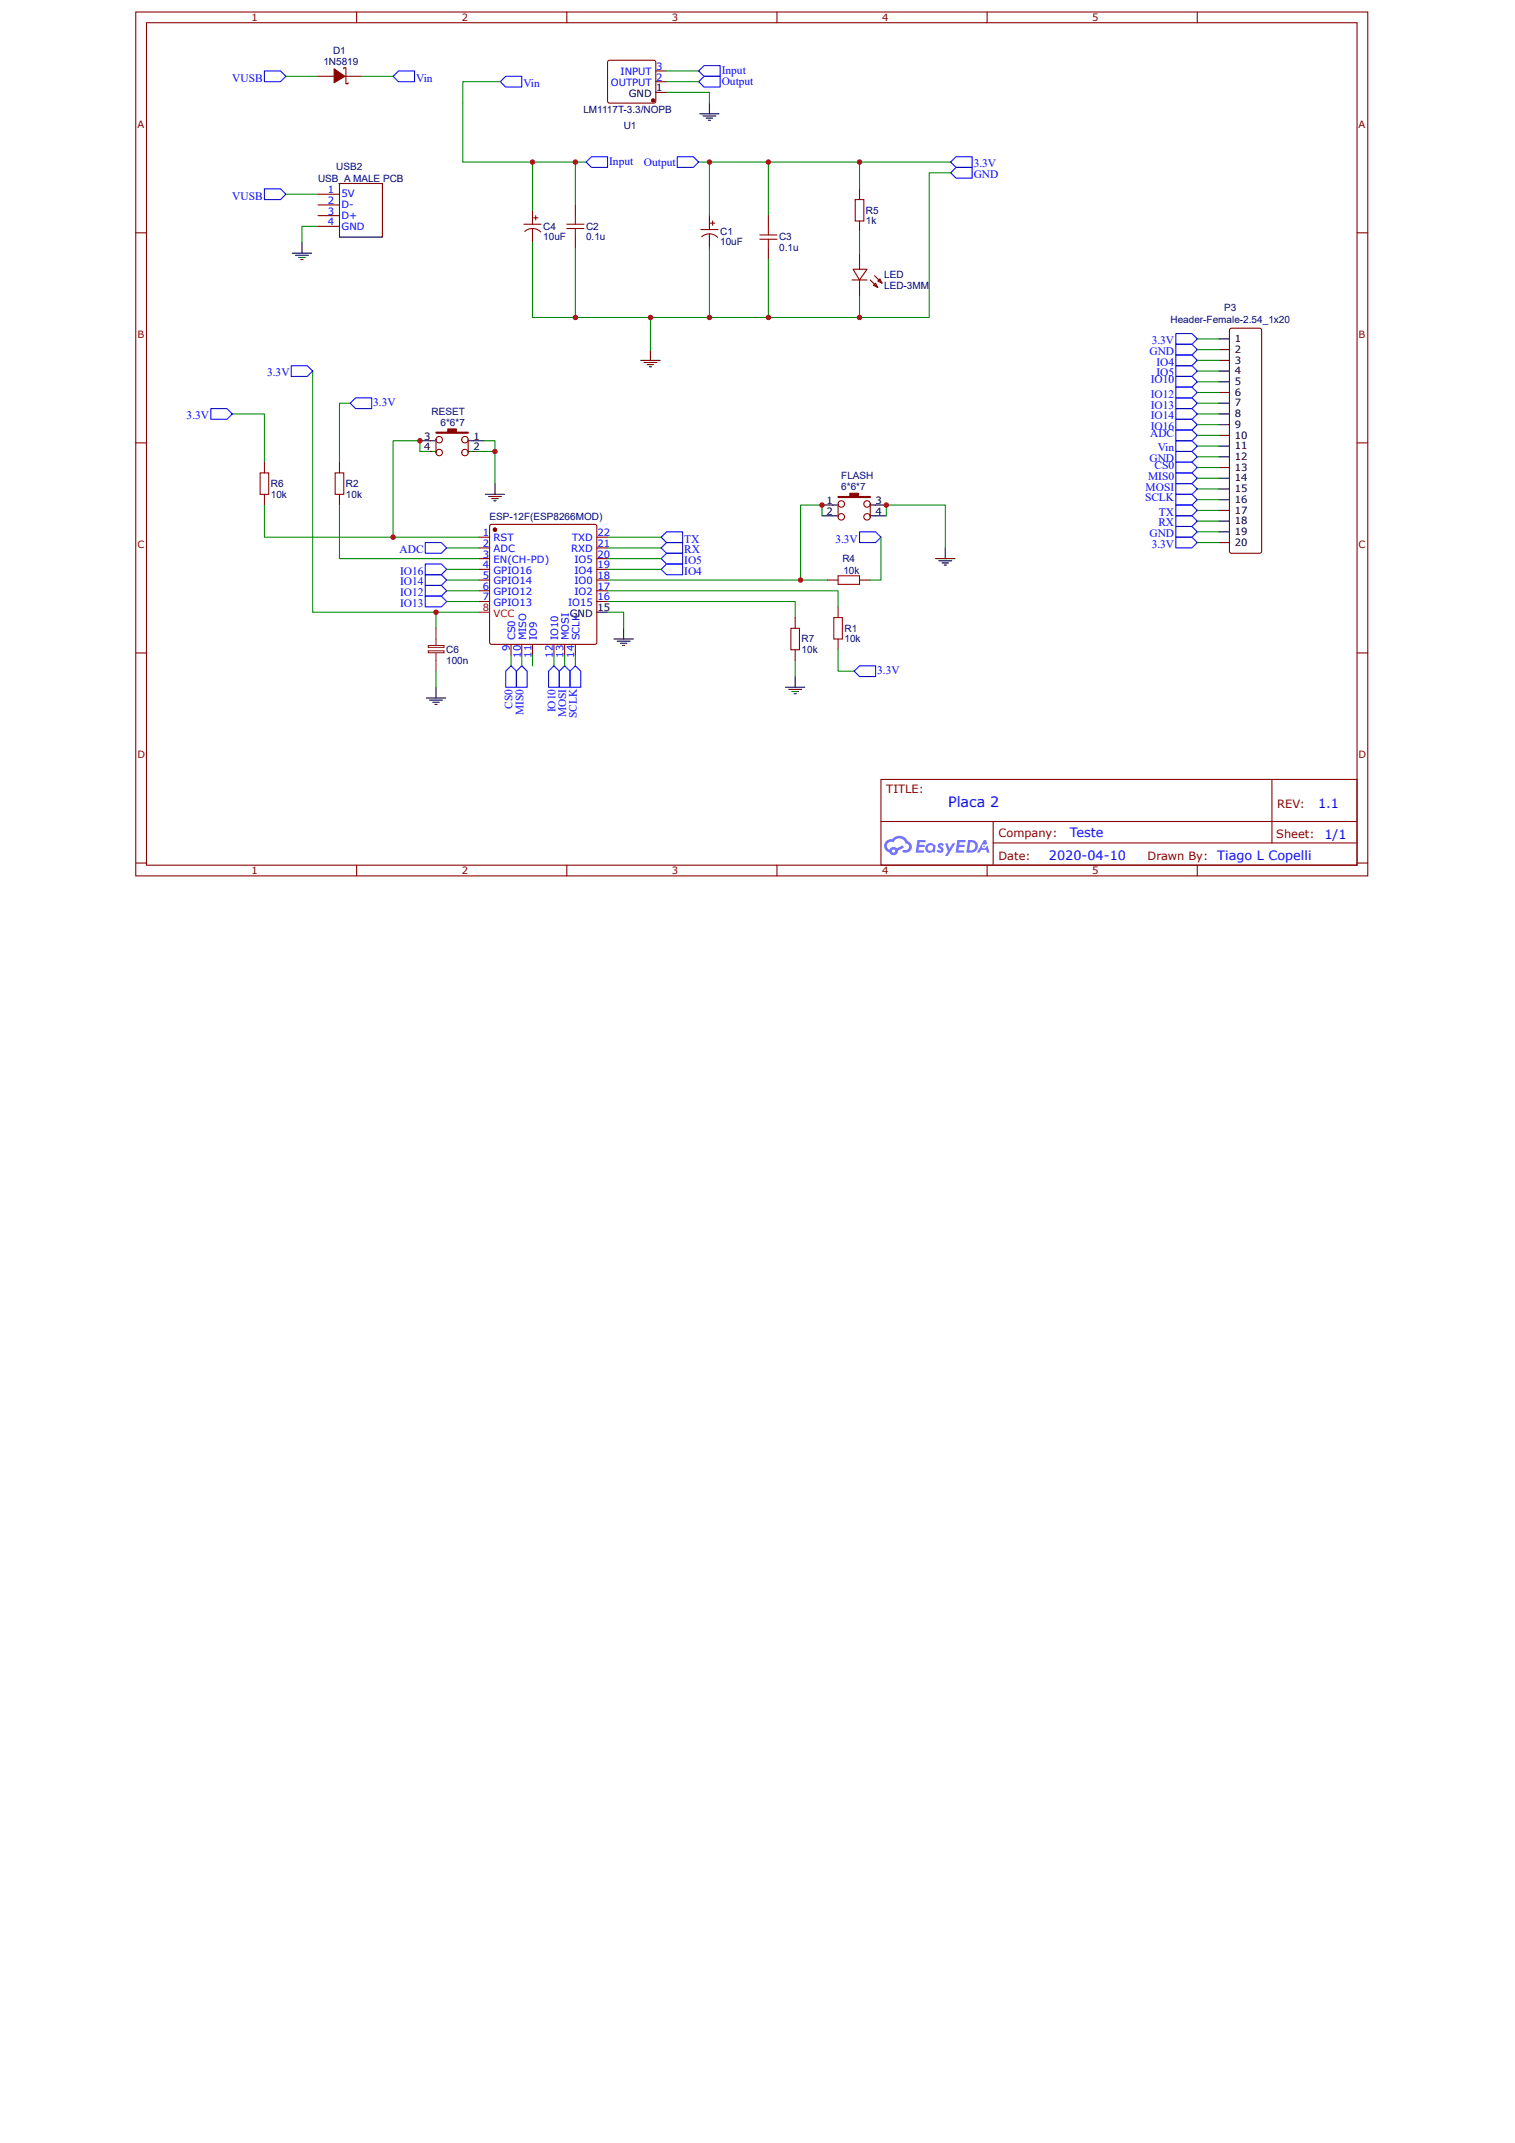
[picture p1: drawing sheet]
<svg xmlns="http://www.w3.org/2000/svg" width="210mm" height="297mm" viewBox="0 0 210 297" stroke-linecap="round" stroke-linejoin="round" font-family="sans-serif">
<g fill="none" stroke="#800" stroke-width=".15">
<path d="M18.8 1.7h170.7v119.7h-170.7zM20.3 3.2h167.7v116.7h-167.7zM49.4 1.7v1.5M78.5 1.7v1.5M107.6 1.7v1.5M136.8 1.7v1.5M165.9 1.7v1.5M18.8 32.3h1.5M188 32.3h1.5M18.8 61.4h1.5M188 61.4h1.5M18.8 90.5h1.5"/>
<path d="M188 90.5h1.5M18.8 119.6h1.5M49.4 119.9v1.5M78.5 119.9v1.5M107.6 119.9v1.5M122 108h66v11.9h-66zM122.1 113.9h65.9M136.8 119.9v1.5M137.6 116.8h50.4M137.6 113.9v5.9M165.9 119.9v1.5M176.2 108v8.8"/>
<path d="M188 119.6h1.5"/>
</g>
<g fill="#58f">
<path d="M130 116.9l.3-.1 .3 .1 .2 .2-.2 .2a.2 .2 0 0 0-.1-.2 .2 .2 0 0 0-.3 .1h.1a.61 .61 0 0 1 .3 .9l-.5 .1-.4-.2 .3-.3 .3 .2 .1-.1a.74 .74 0 0 1-.5-.7z"/>
<path d="M130.9 116.9h.4l.2 .7 .5-.7h.4l-1.1 1.7h-.4l.4-.6z"/>
<path d="M127.1 116.4l1.1 .1 .1 .1-.2 .1h-.7v.4h.6l.1 .1-.1 .2h-.7l-.1 .5h.7h.1v.2l-1.1 .1z"/>
<path d="M132.6 116.4l1.1 .1 .1 .1-.2 .1h-.7v.4h.6l.2 .1-.2 .2h-.7v.5h.6h.1v.2l-1.1 .1z"/>
<path d="M136.3 116.4h.3l.2 .5-.3 .2a.3 .3 0 0 0-.4 .1 .3 .3 0 0 0 .2 .4 .3 .3 0 0 0 .3-.3l.2-.1 .3 1h-.4l-.1-.4h-.7l-.2 .4h-.4z"/>
<path d="M134.1 116.4l-.2 1.8h.5a.89 .89 0 0 0 1.1-.9 .89 .89 0 0 0-1.1-.9zM134.4 116.7a.6 .6 0 0 1 .7 .7 .6 .6 0 0 1-.8 .5z"/>
<path d="M128.4 117.1a.65 .65 0 0 0-.1 .9 .65 .65 0 0 0 .9 .1l.3 .1 .1-1-.2-.1a.61 .61 0 0 0-1 0zM128.5 117.5a.4 .4 0 0 1 .8 0 .4 .4 0 0 1-.8 0z"/>
<path d="M122.8 116.6a.92 .92 0 0 0 .4 1.5 .61 .61 0 0 0 .7 .4 .61 .61 0 0 0 .5-.6l.8-.4-.1-.3-.9 .4a.62 .62 0 0 0-1 .2 .59 .59 0 0 1-.3-.9 .59 .59 0 0 1 .9-.2 .89 .89 0 0 1 .9-.5 .89 .89 0 0 1 .8 .7 .48 .48 0 0 1 .4 .6 .48 .48 0 0 1-.6 .3l-.3 .2a.77 .77 0 0 0 1 0 .8 .8 0 0 0 .3-.8 .8 .8 0 0 0-.6-.6 1.32 1.32 0 0 0-2.2-.3h-.3zM123.6 118a.23 .23 0 0 1 .4 0 .23 .23 0 0 1-.4 0z"/>
<circle cx="136.3" cy="117.3" r=".11"/>
</g>
<path d="M88.8 49.9h2.6M89.2 50.2h1.8M89.7 50.5h.9M90 50.8h.3M90.1 48.5v1.4" fill="none" stroke="#000" stroke-width=".15"/>
<circle cx="68.6" cy="73.4" r=".22" fill="#800"/>
<g fill="none" stroke="#800" stroke-width=".15">
<path d="M67.9 72.8l.2-.1h14.3l.2 .1 .1 .2v16l-.1 .2-.2 .1h-14.3l-.2-.1-.1-.2v-16z"/>
<circle cx="68.6" cy="73.4" r=".22"/>
</g>
<circle cx="68.6" cy="73.4" r=".22" fill="#800"/>
<g fill="none" stroke="#800" stroke-width=".15">
<path d="M66.3 74.5h1.5M66.3 75.9h1.5M66.3 77.4h1.5M66.3 78.9h1.5M82.7 74.5h1.5M82.7 75.9h1.5M82.7 77.4h1.5M82.7 78.9h1.5M66.3 80.4h1.5M66.3 81.9h1.5M66.3 83.4h1.5M70.8 89.3v1.5"/>
<path d="M72.3 89.3v1.5M73.8 89.3v1.5M76.7 89.3v1.5M78.2 89.3v1.5M79.7 89.3v1.5M82.7 80.4h1.5M82.7 81.9h1.5M82.7 83.4h1.5"/>
<circle cx="68.6" cy="73.4" r=".22"/>
</g>
<path d="M66.3 84.9h1.5" fill="none" stroke="#f00" stroke-width=".15"/>
<g fill="none" stroke="#000" stroke-width=".15">
<path d="M113.9 70h1.5M113.9 71.5h1.5M129.6 77.4h2.7M130.1 77.7h1.8M130.5 78h.9M130.8 78.3h.3M131 75.9v1.5M59.1 96.7h2.6M59.5 97h1.8M60 97.3h.8M60.3 97.6h.3M60.4 95.3v1.4"/>
<path d="M82.7 84.9h1.5M85.1 88.6h2.6M85.5 88.9h1.8M86 89.2h.8M86.2 89.5h.3M86.4 87.1v1.5M108.8 95.3h2.7M109.3 95.5h1.8M109.7 95.8h.9M110 96.1h.3M110.2 93.8v1.5"/>
</g>
<g fill="none" stroke="#080" stroke-width=".15">
<path d="M32.2 57.4h4.4v6.7M43.3 51.4v33.5h23M48.5 55.9h-1.5v8.2M36.6 70v4.5h29.7M47 70v7.4h19.3M61.9 75.9h4.4M61.9 78.9h4.4M84.2 75.9h7.4M84.2 78.9h7.4M84.2 74.5h7.4M84.2 77.4h7.4M113.9 71.5v-1.5h-3v10.4"/>
<path d="M60.4 84.9v2.2M60.4 93v2.3M61.9 80.4h4.4M61.9 81.9h4.4M61.9 83.4h4.4M70.8 90.8v1.5M72.3 90.8v1.5M73.8 90.8v1.5M76.7 90.8v1.5M78.2 90.8v1.5M79.7 90.8v1.5M84.2 83.4h26v2.2"/>
<path d="M84.2 81.9h31.9v2.2M84.2 84.9h2.2v2.2M84.2 80.4h30.4M110.2 91.5v2.3"/>
</g>
<g fill="none" stroke="#00f" stroke-width=".15">
<path d="M70.1 10.6h2.2v1.5h-2.2l-.8-.8zM132.4 21.7h2.3v1.5h-2.3l-.7-.7zM132.4 23.2h2.3v1.5h-2.3l-.7-.8zM162.9 46.2h2.2l.8 .8-.8 .7h-2.2zM162.9 47.7h2.2l.8 .8-.8 .7h-2.2zM162.9 59.6h2.2l.8 .7-.8 .8h-2.2zM162.9 52.2h2.2l.8 .7-.8 .8h-2.2zM162.9 58.1h2.2l.8 .8-.8 .7h-2.2zM162.9 56.6h2.2l.8 .8-.8 .7h-2.2zM162.9 50.7h2.2l.8 .7-.8 .8h-2.2zM162.9 49.2h2.2l.8 .7-.8 .8h-2.2zM58.9 75.2h2.2l.8 .7-.8 .8h-2.2z"/>
<path d="M58.9 78.2h2.2l.8 .7-.8 .8h-2.2zM58.9 79.7h2.2l.8 .7-.8 .7h-2.2zM92.3 73.7h2.3v1.5h-2.3l-.7-.7zM92.3 75.2h2.3v1.5h-2.3l-.7-.8zM92.3 76.7h2.3v1.5h-2.3l-.7-.8zM92.3 78.2h2.3v1.5h-2.3l-.7-.8zM162.9 64.1h2.2l.8 .7-.8 .7h-2.2zM162.9 65.5h2.2l.8 .8-.8 .7h-2.2zM162.9 67h2.2l.8 .8-.8 .7h-2.2zM162.9 68.5h2.2l.8 .8-.8 .7h-2.2zM162.9 61.1h2.2l.8 .7-.8 .8h-2.2zM162.9 62.6h2.2l.8 .7-.8 .8h-2.2z"/>
<path d="M162.9 70h2.2l.8 .7-.8 .8h-2.2zM162.9 71.5h2.2l.8 .7-.8 .8h-2.2zM58.9 81.1h2.2l.8 .8-.8 .7h-2.2zM58.9 82.6h2.2l.8 .8-.8 .7h-2.2zM70.1 93l.7-.7 .7 .7v2.3h-1.4zM71.5 93l.8-.7 .7 .7v2.3h-1.5zM76 93l.7-.7 .8 .7v2.3h-1.5zM77.5 93l.7-.7 .8 .7v2.3h-1.5zM79 93l.7-.7 .8 .7v2.3h-1.5z"/>
</g>
<path d="M116.1 68.8h1.6v-.4h1.2v.4h1.7v.2h-4.5z" fill="#800"/>
<g fill="none" stroke="#800" stroke-width=".15">
<path d="M116.1 68.8h1.6v-.4h1.2v.4h1.7v.2h-4.5zM116.1 69.8v1.8M120.6 69.8v1.8"/>
<circle cx="116.6" cy="69.8" r=".45"/>
<circle cx="116.6" cy="71.6" r=".45"/>
<circle cx="120.1" cy="71.6" r=".45"/>
<circle cx="120.1" cy="69.8" r=".45"/>
</g>
<path d="M65.6 61.1h1.5M65.6 62.6h1.5M115.4 70h.6M115.4 71.5h.6M120.7 70h2.1M120.7 71.5h2.1" fill="none" stroke="#000" stroke-width=".15"/>
<path d="M122.8 71.5v-1.5h8.2v5.9" fill="none" stroke="#080" stroke-width=".15"/>
<path d="M60.4 59.9h1.6v-.4h1.2v.4h1.7v.1h-4.5z" fill="#800"/>
<g fill="none" stroke="#800" stroke-width=".15">
<path d="M44.1 10.6h2.2M47.6 9.5v-.1h.3v2.2h.3v-.1M47.8 10.6h2.2M79.7 28.4v1.5M79.7 32.9v1.4M106.5 29.9v1.5M106.5 34.3v1.5M118 38.8h2.1M118.2 37.3h1.9l-1 1.5zM119.1 26.2v1.5M119.1 30.6v1.5M119.1 35.1v2.2"/>
<path d="M119.1 38.8v2.2M120.6 38.8l1 1M121 39.5l.3-.3 .3 .6zM121.2 38.2l1 1M121.6 39l.3-.3 .3 .5zM60.4 59.9h1.6v-.4h1.2v.4h1.7v.1h-4.5zM36.6 64.1v1.4M36.6 68.5v1.5M47 64.1v1.4M47 68.5v1.5M60.4 60.9v1.8M64.9 60.9v1.8"/>
<path d="M110.2 85.6v1.5M110.2 90.1v1.4M114.6 80.4h1.5M116.1 84.1v1.5M116.1 88.6v1.5M119.1 80.4h1.5"/>
<circle cx="60.8" cy="62.7" r=".45"/>
<circle cx="60.8" cy="60.9" r=".45"/>
<circle cx="64.4" cy="60.9" r=".45"/>
<circle cx="64.4" cy="62.7" r=".45"/>
</g>
<path d="M58.2 61.1h2.1M58.2 62.6h2.1M65 61.1h.6M65 62.6h.6M67.2 68.5h2.7M67.7 68.8h1.8M68.1 69.1h.9M68.4 69.4h.3M68.6 67v1.5" fill="none" stroke="#000" stroke-width=".15"/>
<g fill="none" stroke="#080" stroke-width=".15">
<path d="M69.3 11.3h-5.2v11.2h9.7v6.6M73.8 33.6v10.4h5.9M79.7 34.3v9.7h26.8v-8.2M96.8 22.5h1.5v7.4M98.3 22.5h8.2v7.4M98.3 34.3v9.7M106.5 22.5h12.6v3.7M119.1 32.1v3M131.7 23.9h-3v20.1h-22.2M90.1 44v4.5M119.1 41v3M58.2 62.6v-1.5h-3.7v13.4"/>
<path d="M67.1 61.1h1.5v5.9M122 74.5v5.9h-1.4M116.1 90.1v2.9h2.2"/>
</g>
<g fill="none" stroke="#a00000" stroke-width=".15">
<path d="M78.5 31.7h2.4M78.5 31.1h2.4M79.7 29.9v1.2M79.7 31.7v1.2M105.3 33.2h2.3M105.3 32.6h2.3M106.5 31.4v1.2M106.5 33.2v1.1M118.5 27.7h1.2v2.9h-1.2zM36 65.5h1.2v3h-1.2zM46.4 65.5h1.2v3h-1.2zM116.1 79.8h3v1.2h-3z"/>
<path d="M109.6 87.1h1.2v3h-1.2zM115.5 85.6h1.2v3h-1.2z"/>
</g>
<path d="M59.3 90.2h2.2v.3h-2.2zM59.3 89.5h2.2v.2h-2.2zM60.4 87.1v2.4M60.4 90.5v2.5" fill="none" stroke="#8d2323" stroke-width=".15"/>
<path d="M36.6 9.8h2.3l.7 .8-.7 .7h-2.3zM55.2 9.8h2.2v1.5h-2.2l-.7-.7zM29.2 56.6h2.2l.8 .8-.8 .7h-2.2zM40.3 50.7h2.3l.7 .7-.7 .8h-2.3zM48.5 55.9l.8-.8h2.2v1.5h-2.2zM162.9 53.7h2.2l.8 .7-.8 .7h-2.2zM162.9 55.1h2.2l.8 .8-.8 .7h-2.2zM119.1 73.7h2.2l.7 .8-.7 .7h-2.2zM162.9 74.5h2.2l.8 .7-.8 .7h-2.2zM162.9 73h2.2l.8 .7-.8 .8h-2.2zM118.3 93l.8-.7h2.2v1.5h-2.2z" fill="none" stroke="#00f" stroke-width=".15"/>
<path d="M46.3 9.5l1.5 1.1-1.5 .9z" fill="#800"/>
<path d="M46.3 9.5l1.5 1.1-1.5 .9zM84.3 8.4l.2-.1h6.1l.2 .1 .1 .2v5.4l-.1 .2-.2 .1h-6.1l-.2-.1-.1-.2v-5.4z" fill="none" stroke="#800" stroke-width=".15"/>
<path d="M39.6 10.6h4.5M50 10.6h4.5M67.1 62.6h1.5" fill="none" stroke="#080" stroke-width=".15"/>
<circle cx="90.5" cy="13.9" r=".22" fill="#800"/>
<g fill="none" stroke="#800" stroke-width=".15">
<path d="M90.9 11.3h1.4M90.9 9.8h1.4M44.1 26.9h2.9M44.1 28.4h2.9M44.1 29.9h2.9M44.1 31.4h2.9M72.6 31.1h2.4M72.7 32.1a1.6 1.6 0 0 1 2.2 .1M73.8 30.6v.5M73.8 31.7v.4M73.9 30.2h.6M74.2 29.9v.6"/>
<path d="M97.1 31.8h2.4M97.2 32.8a1.6 1.6 0 0 1 2.2 .1M98.3 31.4v.4M98.3 32.4v.5M98.4 30.9h.6M98.7 30.6v.6M170.4 45.6l.2-.1h3.9l.2 .1 .1 .2v30.6l-.1 .2-.2 .1h-3.9l-.2-.1-.1-.2v-30.6z"/>
<circle cx="90.5" cy="13.9" r=".22"/>
</g>
<g fill="none" stroke="#000" stroke-width=".15">
<path d="M90.9 12.8h1.4M96.9 15.8h2.7M97.4 16.1h1.8M97.8 16.4h.9M98.1 16.7h.3M98.3 14.3v1.5M40.5 35.1h2.7M40.9 35.4h1.8M41.4 35.7h.9M41.7 36h.3M41.8 33.6v1.5M47 25.4h6v7.5h-6z"/>
<path d="M73.8 29.1v1.5M73.8 32.1v1.5M98.3 29.9v1.5M98.3 32.9v1.4M168.8 47h1.5M168.8 48.5h1.5M168.8 49.9h1.5M168.8 51.4h1.5M168.8 52.9h1.5M168.8 54.4h1.5M168.8 55.9h1.5M168.8 57.4h1.5"/>
<path d="M168.8 58.9h1.5M168.8 60.3h1.5M168.8 61.8h1.5M168.8 63.3h1.5M168.8 64.8h1.5M168.8 66.3h1.5M168.8 67.8h1.5M168.8 69.3h1.5M168.8 70.7h1.5M168.8 72.2h1.5M168.8 73.7h1.5M168.8 75.2h1.5"/>
</g>
<path d="M96.8 9.8l.7-.7h2.3v1.5h-2.3zM96.8 11.3l.7-.7h2.3v1.5h-2.3zM36.6 26.2h2.3l.7 .7-.7 .8h-2.3zM81.2 22.5l.7-.8h2.3v1.5h-2.3zM93.8 21.7h2.3l.7 .8-.7 .7h-2.3z" fill="none" stroke="#00f" stroke-width=".15"/>
<g fill="none" stroke="#080" stroke-width=".15">
<path d="M92.3 12.8h6v1.5M92.3 11.3h4.5M92.3 9.8h4.5M39.6 26.9h4.5M44.1 31.4h-2.3v2.2M73.8 22.5h5.9M81.2 22.5h-1.5v5.9M119.1 22.5h12.6M165.9 47h2.9M165.9 48.5h2.9M165.9 49.9h2.9M165.9 51.4h2.9"/>
<path d="M165.9 52.9h2.9M165.9 54.4h2.9M165.9 55.9h2.9M165.9 57.4h2.9M165.9 58.9h2.9M165.9 60.3h2.9M165.9 61.8h2.9M165.9 63.3h2.9M165.9 64.8h2.9M165.9 66.3h2.9M165.9 67.8h2.9M165.9 69.3h2.9"/>
<path d="M165.9 70.7h2.9M165.9 72.2h2.9M165.9 73.7h2.9M165.9 75.2h2.9"/>
</g>
<g fill="#c00">
<circle cx="79.7" cy="44" r=".37"/>
<circle cx="79.7" cy="22.5" r=".37"/>
<circle cx="98.3" cy="22.5" r=".37"/>
<circle cx="58.2" cy="61.1" r=".37"/>
<circle cx="110.9" cy="80.4" r=".37"/>
<circle cx="60.4" cy="84.9" r=".37"/>
<circle cx="54.5" cy="74.5" r=".37"/>
<circle cx="90.1" cy="44" r=".37"/>
<circle cx="98.3" cy="44" r=".37"/>
<circle cx="119.1" cy="44" r=".37"/>
<circle cx="122.8" cy="70" r=".37"/>
<circle cx="113.9" cy="70" r=".37"/>
<circle cx="68.6" cy="62.6" r=".37"/>
<circle cx="119.1" cy="22.5" r=".37"/>
<circle cx="73.8" cy="22.5" r=".37"/>
<circle cx="106.5" cy="22.5" r=".37"/>
<circle cx="106.5" cy="44" r=".37"/>
</g>
<text font-size="2" fill="#00f" x="131.4" y="111.8">Placa 2</text>
<g font-size="1.8" fill="#00f">
<text x="182.6" y="111.9">1.1</text>
<text x="145.3" y="119.2">2020-04-10</text>
<text x="148.2" y="116">Teste</text>
<text x="168.6" y="119.2">Tiago L Copelli</text>
<text x="183.5" y="116.3">1/1</text>
</g>
<g font-size="1.6" fill="#00f">
<text x="32.2" y="11.3">VUSB</text>
<text x="57.7" y="11.3">Vin</text>
<text x="100" y="10.3">Input</text>
<text x="100" y="11.8">Output</text>
<text x="72.5" y="12.1">Vin</text>
<text x="84.4" y="22.9">Input</text>
<text x="89.2" y="23">Output</text>
<text x="134.9" y="23.2">3.3V</text>
<text x="32.2" y="27.7">VUSB</text>
<text x="134.9" y="24.7">GND</text>
<text x="159.6" y="47.7">3.3V</text>
<text x="37" y="52.2">3.3V</text>
<text x="159.2" y="49.2">GND</text>
<text x="159.4" y="53.1">IO10</text>
<text x="160.2" y="52.2">IO5</text>
<text x="160.2" y="50.7">IO4</text>
<text x="25.9" y="58.1">3.3V</text>
<text x="51.7" y="56.3">3.3V</text>
<text x="159.4" y="59.6">IO16</text>
<text x="159.4" y="58.1">IO14</text>
<text x="159.4" y="55.1">IO12</text>
<text x="159.4" y="56.6">IO13</text>
<text x="159.2" y="64.1">GND</text>
<text x="159.3" y="60.6">ADC</text>
<text x="159.9" y="65">CS0</text>
<text x="160.4" y="62.6">Vin</text>
<text x="158.6" y="69.5">SCLK</text>
<text x="158.7" y="68">MOSI</text>
<text x="159.1" y="66.5">MIS0</text>
<text x="160.6" y="71.5">TX</text>
<text x="55.3" y="76.7">ADC</text>
<text x="94.8" y="75.2">TX</text>
<text x="94.8" y="76.7">RX</text>
<text x="115.7" y="75.2">3.3V</text>
<text x="159.2" y="74.5">GND</text>
<text x="159.6" y="75.9">3.3V</text>
<text x="160.5" y="73">RX</text>
<text x="55.4" y="79.7">IO16</text>
<text x="55.4" y="81.1">IO14</text>
<text x="55.4" y="82.6">IO12</text>
<text x="94.8" y="78.2">IO5</text>
<text x="94.8" y="79.7">IO4</text>
<text x="55.4" y="84.1">IO13</text>
<text x="121.5" y="93.5">3.3V</text>
<text x="71" y="98.2" transform="rotate(-90 71 98.2)">CS0</text>
<text x="72.5" y="99.1" transform="rotate(-90 72.5 99.1)">MIS0</text>
<text x="77" y="98.7" transform="rotate(-90 77 98.7)">IO10</text>
<text x="78.4" y="99.4" transform="rotate(-90 78.4 99.4)">MOSI</text>
<text x="79.9" y="99.5" transform="rotate(-90 79.9 99.5)">SCLK</text>
</g>
<g font-size="1.6" fill="#800">
<text x="122.8" y="110">TITLE:</text>
<text x="177" y="111.9">REV:</text>
<text x="138.3" y="119.2">Date:</text>
<text x="138.3" y="115.9">Company:</text>
<text x="159" y="119.2">Drawn By:</text>
<text x="176.8" y="116.2">Sheet:</text>
</g>
<g font-size="1.4" fill="#800">
<text x="34.9" y="2.9">1</text>
<text x="64" y="2.9">2</text>
<text x="93.1" y="2.9">3</text>
<text x="122.2" y="2.9">4</text>
<text x="151.3" y="2.9">5</text>
<text x="19" y="17.7">A</text>
<text x="188.2" y="17.7">A</text>
<text x="19" y="46.8">B</text>
<text x="188.2" y="46.8">B</text>
<text x="19" y="75.9">C</text>
<text x="188.2" y="75.9">C</text>
<text x="19" y="105.1">D</text>
<text x="188.2" y="105.1">D</text>
<text x="34.9" y="121.2">1</text>
<text x="64" y="121.2">2</text>
<text x="93.1" y="121.2">3</text>
<text x="122.2" y="121.2">4</text>
<text x="151.3" y="121.2">5</text>
</g>
<g font-size="1.4" fill="#000080">
<text x="44.8" y="8.9">1N5819</text>
<text x="46.1" y="7.5">D1</text>
<text x="80.8" y="15.6">LM1117T-3.3/NOPB</text>
<text x="86.4" y="17.9">U1</text>
<text x="46.6" y="23.5">USB2</text>
<text x="44.1" y="25.3">USB_A MALE PCB</text>
<text x="120" y="29.6">R5</text>
<text x="75.3" y="33.2">10uF</text>
<text x="75.3" y="31.9">C4</text>
<text x="81.2" y="33.3">0.1u</text>
<text x="81.2" y="31.8">C2</text>
<text x="99.8" y="34">10uF</text>
<text x="99.8" y="32.6">C1</text>
<text x="107.9" y="34.8">0.1u</text>
<text x="107.9" y="33.3">C3</text>
<text x="120" y="31.1">1k</text>
<text x="122.5" y="40">LED-3MM</text>
<text x="122.5" y="38.5">LED</text>
<text x="162.2" y="44.7">Header-Female-2.54_1x20</text>
<text x="169.6" y="43.1">P3</text>
<text x="59.8" y="57.5">RESET</text>
<text x="61" y="59">6*6*7</text>
<text x="37.5" y="69">10k</text>
<text x="37.5" y="67.5">R6</text>
<text x="47.9" y="69">10k</text>
<text x="47.9" y="67.5">R2</text>
<text x="116.6" y="67.9">6*6*7</text>
<text x="116.6" y="66.4">FLASH</text>
<text x="67.8" y="72.1">ESP-12F(ESP8266MOD)</text>
<text x="116.7" y="77.9">R4</text>
<text x="116.8" y="79.5">10k</text>
<text x="111.1" y="89">R7</text>
<text x="117" y="89">10k</text>
<text x="117" y="87.5">R1</text>
<text x="61.8" y="92">100n</text>
<text x="61.8" y="90.5">C6</text>
<text x="111.1" y="90.5">10k</text>
</g>
<g font-size="1.4" fill="#00f">
<text x="84.6" y="11.9">OUTPUT</text>
<text x="86" y="10.4">INPUT</text>
<text x="90.9" y="11.2">2</text>
<text x="90.9" y="9.7">3</text>
<text x="45.4" y="26.8">1</text>
<text x="45.4" y="28.3">2</text>
<text x="45.4" y="29.7">3</text>
<text x="47.3" y="27.4">5V</text>
<text x="47.3" y="28.8">D-</text>
<text x="45.4" y="31.2">4</text>
<text x="47.3" y="30.3">D+</text>
<text x="47.3" y="31.8">GND</text>
<text x="66.9" y="74.3">1</text>
<text x="66.9" y="75.8">2</text>
<text x="66.9" y="77.3">3</text>
<text x="68.4" y="75">RST</text>
<text x="68.4" y="76.5">ADC</text>
<text x="79.1" y="76.5">RXD</text>
<text x="79.3" y="75">TXD</text>
<text x="82.8" y="77.3">20</text>
<text x="82.8" y="75.8">21</text>
<text x="82.8" y="74.3">22</text>
<text x="66.9" y="78.8">4</text>
<text x="66.9" y="80.2">5</text>
<text x="66.9" y="81.7">6</text>
<text x="66.9" y="83.2">7</text>
<text x="68.4" y="78">EN(CH-PD)</text>
<text x="68.4" y="79.5">GPIO16</text>
<text x="68.4" y="81">GPIO14</text>
<text x="68.4" y="82.5">GPIO12</text>
<text x="68.4" y="84">GPIO13</text>
<text x="78.7" y="84">IO15</text>
<text x="79.6" y="82.5">IO2</text>
<text x="79.6" y="81">IO0</text>
<text x="79.6" y="79.5">IO4</text>
<text x="79.6" y="78">IO5</text>
<text x="82.8" y="83.2">16</text>
<text x="82.8" y="81.7">17</text>
<text x="82.8" y="80.2">18</text>
<text x="82.8" y="78.8">19</text>
<text x="71.4" y="88.8" transform="rotate(-90 71.4 88.8)">CS0</text>
<text x="72.9" y="88.8" transform="rotate(-90 72.9 88.8)">MISO</text>
<text x="74.4" y="88.8" transform="rotate(-90 74.4 88.8)">IO9</text>
<text x="77.3" y="88.8" transform="rotate(-90 77.3 88.8)">IO10</text>
<text x="78.8" y="88.8" transform="rotate(-90 78.8 88.8)">MOSI</text>
<text x="80.3" y="88.8" transform="rotate(-90 80.3 88.8)">SCLK</text>
<text x="70.7" y="90.3" transform="rotate(-90 70.7 90.3)">9</text>
<text x="72.1" y="91.1" transform="rotate(-90 72.1 91.1)">10</text>
<text x="73.6" y="91.1" transform="rotate(-90 73.6 91.1)">11</text>
<text x="76.6" y="91.1" transform="rotate(-90 76.6 91.1)">12</text>
<text x="78.1" y="91.1" transform="rotate(-90 78.1 91.1)">13</text>
<text x="79.6" y="91.1" transform="rotate(-90 79.6 91.1)">14</text>
</g>
<g font-size="1.4">
<text x="87.1" y="13.4">GND</text>
<text x="90.9" y="12.7">1</text>
<text x="171.1" y="47.4">1</text>
<text x="171.1" y="48.9">2</text>
<text x="171.1" y="50.4">3</text>
<text x="171.1" y="51.9">4</text>
<text x="171.1" y="53.4">5</text>
<text x="171.1" y="54.8">6</text>
<text x="171.1" y="56.3">7</text>
<text x="171.1" y="57.8">8</text>
<text x="171.1" y="59.3">9</text>
<text x="58.8" y="60.9">3</text>
<text x="58.8" y="62.4">4</text>
<text x="65.6" y="60.9">1</text>
<text x="65.6" y="62.4">2</text>
<text x="171.1" y="60.8">10</text>
<text x="171.1" y="62.3">11</text>
<text x="171.1" y="63.8">12</text>
<text x="171.1" y="65.2">13</text>
<text x="114.5" y="69.8">1</text>
<text x="114.5" y="71.3">2</text>
<text x="121.3" y="69.8">3</text>
<text x="121.3" y="71.3">4</text>
<text x="171.1" y="66.7">14</text>
<text x="171.1" y="68.2">15</text>
<text x="171.1" y="69.7">16</text>
<text x="171.1" y="71.2">17</text>
<text x="171.1" y="72.7">18</text>
<text x="171.1" y="74.2">19</text>
<text x="171.1" y="75.6">20</text>
<text x="79" y="85.4">GND</text>
<text x="82.8" y="84.7">15</text>
</g>
<g font-size="1.4" fill="#f00">
<text x="66.9" y="84.7">8</text>
<text x="68.4" y="85.4">VCC</text>
</g>
</svg>
